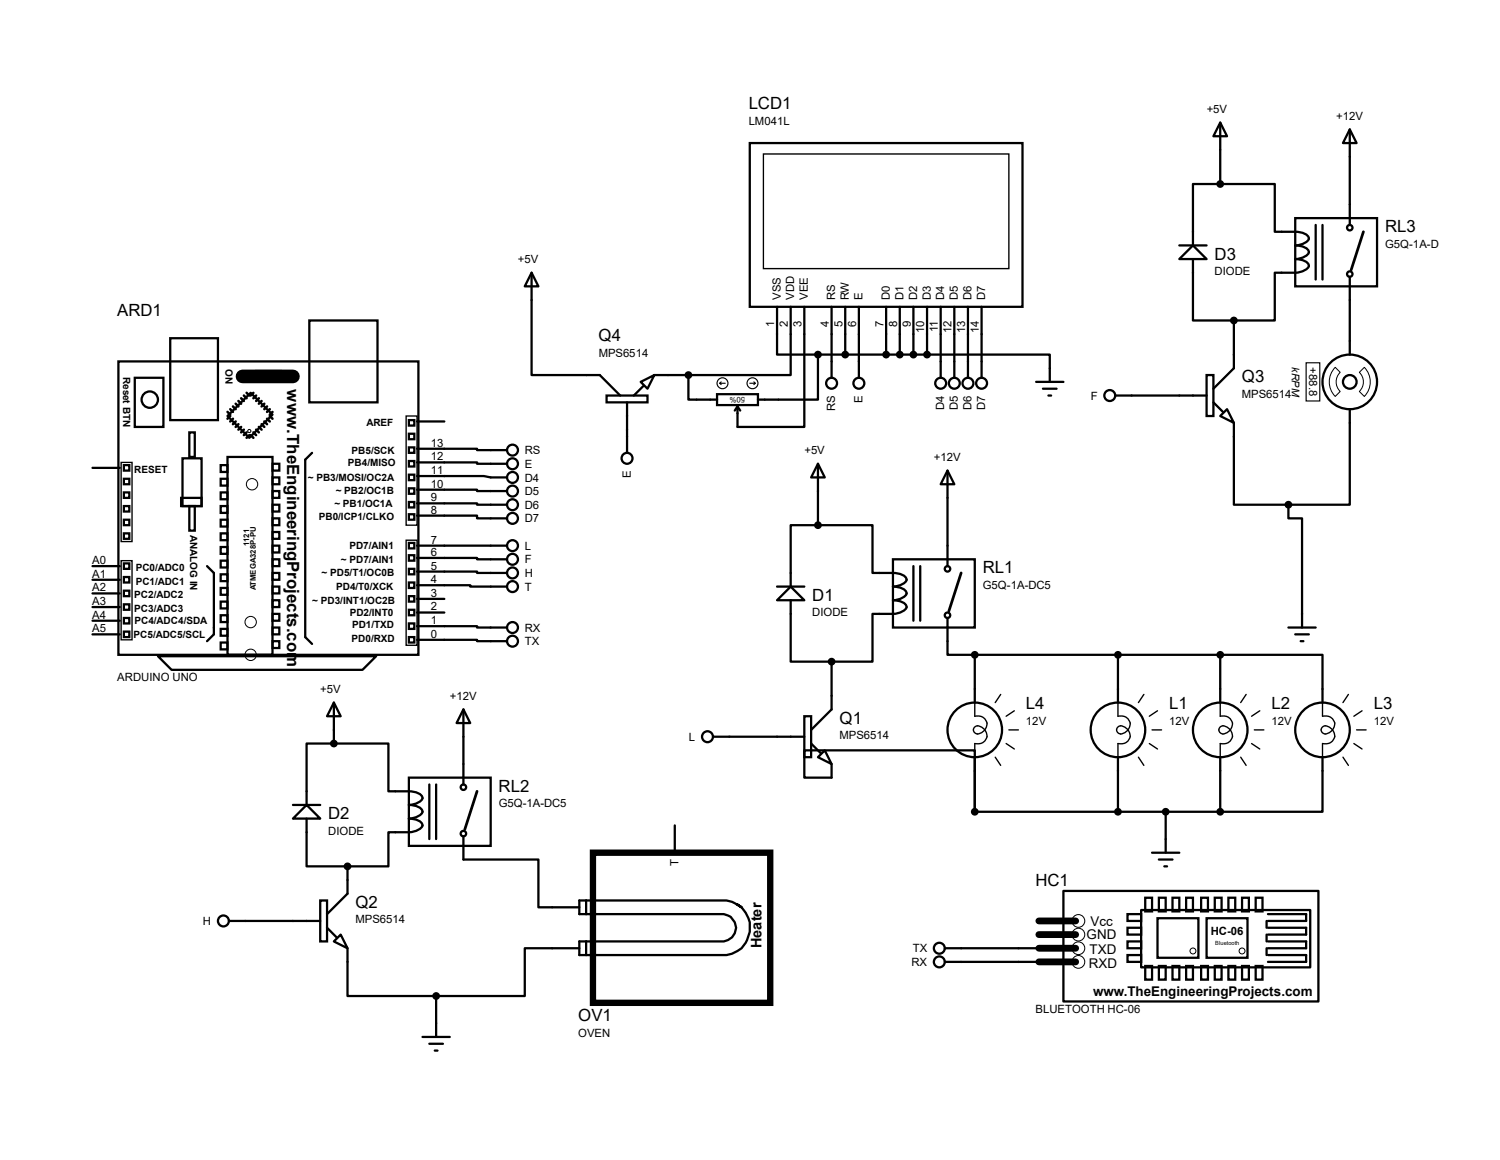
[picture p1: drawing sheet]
<svg xmlns="http://www.w3.org/2000/svg" width="279mm" height="216mm" viewBox="0 0 279 216" stroke-linecap="round" stroke-linejoin="round" font-family="sans-serif">
<g fill="none" stroke="#000" stroke-width=".42">
<path d="M139.7 26.6h50.8v30.5h-50.8zM227.3 22.8l1.3 2.6h-2.6zM227.3 34.2h10.1v8.9a19.4 19.4 0 0 1 5.1 .2 1.49 1.49 0 0 1 1.3 1.1 2.69 2.69 0 0 1-2.5 1.3 2.31 2.31 0 0 1 2.5 1.2 2.69 2.69 0 0 1-2.5 1.3 2.31 2.31 0 0 1 2.5 1.3 2.69 2.69 0 0 1-2.5 1.3h-3.9v8.8h-7.6M227.3 34.2h-5.1v11.5M227.3 22.8v11.4M251.4 24.1l1.3 2.5h-2.6zM251.4 24.1v17.8M57.6 59.6h12.7v15.3h-12.7zM99 50.8l1.3 2.5h-2.6zM99 50.8v19h12.7l3.8 3.8M144.7 57.1v8.9h7.7M147.3 57.1v12.7h-19.1"/>
<path d="M149.8 57.1v22.4h-12.4v-3.9M154.9 57.1v13.2M157.4 57.1v8.9M160 57.1v13.2M165.1 57.1v8.9M167.6 57.1v8.9M170.1 57.1v8.9M172.7 57.1v8.9M175.2 57.1v13.2M177.8 57.1v13.2M180.3 57.1v13.2M182.8 57.1v13.2"/>
<path d="M219.7 45.7h5M222.2 45.7l2.5 2.5h-5zM222.2 48.2v11.4h7.6M229.8 59.6v8.9l-3.8 3.8M241.3 40.6h15.2v12.7h-15.2zM245.1 41.9v10.1M246.3 41.9v10.1M251.4 51.5v14.5M22.1 67.3h55.8v54.6h-55.8zM25.1 70.3h5.3v9.2h-5.3zM31.7 62.9h8.9v15.3h-8.9zM42.4 77.4l4.3-4.3 4.1 4.1-4.4 4.3z"/>
<path d="M47.7 69h4.6v2.1h-4.6zM76.2 78.2h1v1h-1zM77.7 78.4h5.1M113 73.6h7.6v1.3h-7.6zM116.8 74.9v9.4M119.3 71.1l2.6-1.3-1.3 2.5zM119.8 71.8l-1.7 1.8M121.9 69.8h6.3M128.2 69.8v4.6h5.4M133.6 73.4h7.6v2h-7.6zM137.4 75.6l.5 .8M137.4 75.6l-.5 .8"/>
<path d="M152.4 66v8.4h-11.2M152.4 66h20.3M172.7 66h22.8v5.1M193 71.1h5.1M194.3 72.3h2.5M195.3 73.6h.5M207.7 73.6h17M224.7 69.8h1.3v7.6h-1.3zM226 74.9l1.8 1.8M227.3 77.4l1.3-1.2 1.2 2.5zM229.8 78.7v15.2h10.2M251.4 76.2v17.7h-11.4"/>
<path d="M17.2 87.1h5.1M23.1 89.1h1v1h-1zM23.1 94.2h1v1h-1zM23.1 99.3h1v1h-1zM23.1 96.7h1v1h-1zM23.1 91.7h1v1h-1zM23.1 86.6h1v1h-1zM33.7 92.7h3.8v1.5h-3.8zM34 85.3h3.5v8.9h-3.5zM35.3 80.5h1v4.5h-1zM35.3 94.2h1v4.6h-1zM41.1 86.6h1.3v1.2h-1.3z"/>
<path d="M41.1 89.1h1.3v1.3h-1.3zM41.1 91.7h1.3v1.2h-1.3zM41.1 94.2h1.3v1.3h-1.3zM41.1 96.7h1.3v1.3h-1.3zM41.1 99.3h1.3v1.2h-1.3zM42.4 85h8.4v36.9h-8.4zM50.8 86.3h1.2v1.3h-1.2zM50.8 88.9h1.2v1.2h-1.2zM50.8 91.4h1.2v1.3h-1.2zM50.8 93.9h1.2v1.3h-1.2zM50.8 96.5h1.2v1.2h-1.2zM50.8 99h1.2v1.3h-1.2z"/>
<path d="M58.1 84.3l-1.2 1.3v33l1.2 1.2M76.2 83.3h1v1h-1zM76.2 85.8h1v1h-1zM76.2 88.3h1v1.1h-1zM76.2 90.9h1v1h-1zM76.2 93.4h1v1h-1zM76.2 80.7h1v1h-1zM76.2 95.7h1v1h-1zM77.7 88.6h12.4l1.3 .3h3M77.7 91.1h11.2v.3h5.5M77.7 93.7h11.2v.2h5.5M77.7 86.1h11.2v.2h5.5"/>
<path d="M77.7 83.5h11.2v.3h5.5M77.7 96h11.2v.5h5.5M152.4 86.3l1.2 2.6h-2.5zM152.4 97.7h10.1v8.9a19.4 19.4 0 0 1 5.1 .2 1.49 1.49 0 0 1 1.3 1.1 2.69 2.69 0 0 1-2.6 1.3 2.31 2.31 0 0 1 2.6 1.2 2.69 2.69 0 0 1-2.6 1.3 2.31 2.31 0 0 1 2.6 1.3 2.69 2.69 0 0 1-2.6 1.3h-3.8v8.8h-7.6M152.4 97.7h-5.1v11.5M152.4 86.3v11.4M176.5 87.6l1.3 2.5h-2.6zM176.5 87.6v17.8M240 93.9v2.6h2.5v20.3M17.2 118.1h5.1M17.2 115.5h5.1M17.2 113h5.1"/>
<path d="M17.2 110.4h5.1M17.2 107.9h5.1M17.2 105.4h5.1M23.1 104.9h1v1h-1zM23.1 107.4h1v1h-1zM23.1 109.9h1v1.1h-1zM23.1 112.5h1v1h-1zM23.1 115h1v1h-1zM23.1 117.6h1v1h-1zM38.6 105.4l1.2 1.2v11.5l-1.2 1.2M41.1 101.8h1.3v1.3h-1.3zM41.1 104.4h1.3v1.2h-1.3z"/>
<path d="M41.1 106.9h1.3v1.3h-1.3zM41.1 109.4h1.3v1.3h-1.3zM41.1 112h1.3v1.2h-1.3zM41.1 114.5h1.3v1.3h-1.3zM41.1 117.1h1.3v1.2h-1.3zM41.1 119.6h1.3v1.3h-1.3zM50.8 101.6h1.2v1.2h-1.2zM50.8 104.1h1.2v1.3h-1.2zM50.8 106.6h1.2v1.3h-1.2zM50.8 109.2h1.2v1.2h-1.2zM50.8 111.7h1.2v1.3h-1.2zM50.8 114.3h1.2v1.2h-1.2z"/>
<path d="M50.8 116.8h1.2v1.3h-1.2zM50.8 119.3h1.2v1.3h-1.2zM76.2 101h1v1.1h-1zM76.2 103.3h1v1.1h-1zM76.2 105.9h1v1h-1zM76.2 108.4h1v1h-1zM76.2 111h1v1h-1zM76.2 113.5h1v1h-1zM76.2 116h1v1.1h-1zM76.2 118.6h1v1h-1zM77.7 103.8h11.2v.3h5.5M77.7 106.4h11.2v.2h5.5"/>
<path d="M77.7 108.9h9.9v.3h6.8M77.7 116.5h11.2v.3h5.5M77.7 119.1h11.2v.2h5.5M77.7 101.6h16.7M77.7 114h5.1M77.7 111.5h5.1M144.7 109.2h5.1M147.3 109.2l2.5 2.5h-5.1zM147.3 111.7v11.4h7.6M166.3 104.1h15.3v12.7h-15.3zM170.1 105.4v10.1M171.4 105.4v10.1"/>
<path d="M176.5 115v6.9h5.1M240 116.8h5.1M241.3 118.1h2.5M242.3 119.3h.5M29.4 122.1h40.7l-2.6 2.6h-35.5zM62.2 130.8l1.3 2.5h-2.6zM62.2 138.4h10.1v8.9a19.4 19.4 0 0 1 5.1 .1 1.49 1.49 0 0 1 1.3 1.1 2.69 2.69 0 0 1-2.5 1.3 2.31 2.31 0 0 1 2.5 1.3 2.69 2.69 0 0 1-2.5 1.3 2.31 2.31 0 0 1 2.5 1.2 2.69 2.69 0 0 1-2.5 1.3h-3.9v6.3h-7.6M62.2 138.4h-5.1v11.4M62.2 130.8v7.6M86.3 132l1.3 2.6h-2.6zM86.3 132v14M132.8 137.1h17"/>
<path d="M149.8 133.3h1.3v7.6h-1.3zM151.1 138.4l1.8 1.8M154.9 123.1v8.9l-3.8 3.8M181.6 121.9v8.9M181.6 121.9h45.7M208.2 121.9v8.9M227.3 121.9h19v8.9M227.3 121.9v8.9M54.6 152.4l2.5-2.6 2.5 2.6zM54.6 149.8h5M57.1 152.4v8.8h7.6M76.2 144.7h15.2v12.7h-15.2z"/>
<path d="M80 146v10.2M81.2 146v10.2M86.3 155.7v4.3h14v8.9h7.6M125.7 153.6v5.1M152.4 140.9l1.2-1.2 1.3 2.5zM154.9 142.2v2.5h-5.1v-5h31.8v11.4M181.6 140.9v10.2M181.6 151.1h45.7M208.2 140.9v10.2M214.6 158.7h5.1M215.9 160h2.5M217.1 151.1v7.6"/>
<path d="M227.3 140.9v10.2M246.3 140.9v10.2h-19M42.6 171.4h17M59.6 167.6h1.3v7.6h-1.3zM60.9 172.7l1.8 1.8M62.2 175.2l1.3-1.3 1.2 2.6zM64.7 176.5v8.9h16.5M64.7 161.2v5.1l-3.8 3.8M107.9 176.5h-10.2v8.9h-16.5M109.2 167.6v2.5M109.2 175.2v2.6M110.4 167.6h24.9l1.1 .3 1.7 1-.7-.5a5.1 5.1 0 0 1 2.2 5.4 5.1 5.1 0 0 1-4.3 4h-24.9v-2.6h24.4a2.55 2.55 0 0 0 2.3-2.5 2.55 2.55 0 0 0-2.3-2.6h-24.4z"/>
<path d="M110.4 167.6h-2.5v2.5h2.5M110.4 175.2h-2.5v2.6h2.5M176 176.5h18.8M176 179h18.8M198.1 165.8h47.5v20.6h-47.5zM210 170.1h2.6v1.3h-2.6zM210 172.7h2.6v1.2h-2.6zM210 175.2h2.6v1.3h-2.6zM210 177.8h2.6v1.2h-2.6zM212.6 169.4h31.5v10.6h-31.5zM213.3 179.8h1.3v2.5h-1.3zM213.3 167.1h1.3v2.5h-1.3z"/>
<path d="M215.6 170.9h7.6v7.4h-7.6zM215.9 179.8h1.2v2.5h-1.2zM215.9 167.1h1.2v2.5h-1.2zM216.9 161.2h.5M218.4 179.8h1.3v2.5h-1.3zM218.4 167.1h1.3v2.5h-1.3zM220.9 167.1h1.3v2.5h-1.3zM220.9 179.8h1.3v2.5h-1.3zM223.7 167.1h1.3v2.5h-1.3zM223.7 179.8h1.3v2.5h-1.3zM224.7 170.9h7.7v7.4h-7.7zM226.3 167.1h1.2v2.5h-1.2z"/>
<path d="M226.3 179.8h1.2v2.5h-1.2zM228.8 167.1h1.3v2.5h-1.3zM228.8 179.8h1.3v2.5h-1.3zM231.4 167.1h1.2v2.5h-1.2zM231.4 179.8h1.2v2.5h-1.2zM233.9 167.1h1.3v2.5h-1.3zM233.9 179.8h1.3v2.5h-1.3zM235.9 171.4v1.3M235.9 173.9v1.3M235.9 176.5v1.3M236.2 170.1h7.1v1.3h-7.1M236.2 175.2h7.1v1.3h-7.1"/>
<path d="M236.2 177.8h7.1v1.2h-7.1M236.2 172.7h7.1v1.2h-7.1M78.7 193h5.1M80 194.3h2.5M81 195.5h.5M81.2 185.4v7.6"/>
<circle cx="251.4" cy="51" r=".51"/>
<circle cx="251.4" cy="42.4" r=".51"/>
<circle cx="27.9" cy="74.4" r="1.52"/>
<circle cx="154.9" cy="71.3" r="1.02"/>
<circle cx="160" cy="71.3" r="1.02"/>
<circle cx="175.2" cy="71.3" r="1.02"/>
<circle cx="177.8" cy="71.3" r="1.02"/>
<circle cx="180.3" cy="71.3" r="1.02"/>
<circle cx="182.8" cy="71.3" r="1.02"/>
<circle cx="206.7" cy="73.6" r="1.02"/>
<circle cx="251.4" cy="71.1" r="5.1"/>
<circle cx="251.4" cy="71.1" r="1.27"/>
<circle cx="95.5" cy="86.3" r="1.02"/>
<circle cx="95.5" cy="91.4" r="1.02"/>
<circle cx="95.5" cy="88.9" r="1.02"/>
<circle cx="95.5" cy="83.8" r="1.02"/>
<circle cx="95.5" cy="96.5" r="1.02"/>
<circle cx="95.5" cy="93.9" r="1.02"/>
<circle cx="116.8" cy="85.3" r="1.02"/>
<circle cx="95.5" cy="101.6" r="1.02"/>
<circle cx="95.5" cy="109.2" r="1.02"/>
<circle cx="95.5" cy="104.1" r="1.02"/>
<circle cx="95.5" cy="106.6" r="1.02"/>
<circle cx="95.5" cy="116.8" r="1.02"/>
<circle cx="95.5" cy="119.3" r="1.02"/>
<circle cx="176.5" cy="105.9" r=".51"/>
<circle cx="176.5" cy="114.5" r=".51"/>
<circle cx="131.8" cy="137.1" r="1.02"/>
<circle cx="181.6" cy="135.8" r="5.1"/>
<circle cx="208.2" cy="135.8" r="5.1"/>
<circle cx="227.3" cy="135.8" r="5.1"/>
<circle cx="246.3" cy="135.8" r="5.1"/>
<circle cx="86.3" cy="155.2" r=".51"/>
<circle cx="86.3" cy="146.5" r=".51"/>
<circle cx="41.6" cy="171.4" r="1.02"/>
<circle cx="175" cy="176.5" r="1.02"/>
<circle cx="175" cy="179" r="1.02"/>
</g>
<path d="M45.2 70.1h9.4" fill="none" stroke="#000" stroke-width="2.5"/>
<g fill="none" stroke="#000" stroke-width=".47">
<path d="M42.4 76.7l.5 .5M42.9 76.2l.5 .5M42.9 77.4l-.5 .5M43.4 75.6l.5 .6M43.4 77.9l-.5 .5M43.9 75.1l.5 .5M43.9 78.4l-.5 .6M44.4 74.6l.5 .5M44.4 79l-.5 .5M44.9 74.1l.5 .5M44.9 79.5l-.5 .5M45.4 73.6l.5 .5"/>
<path d="M45.4 80l-.5 .5M45.9 73.1l.5 .5M47.2 73.1l-.5 .5M47.7 80l.5 .5M47.7 73.6l-.5 .5M48.2 79.5l.5 .5M48.2 74.1l-.5 .5M48.7 79l.5 .5M48.7 74.6l-.5 .5M49.2 78.4l.5 .6M49.2 75.1l-.5 .5M49.7 77.9l.5 .5"/>
<path d="M49.7 75.6l-.5 .6M50.2 77.4l.6 .5M50.2 76.2l-.5 .5M50.8 76.7l-.6 .5M45.9 80.5l-.5 .5M46.4 81l-.5 .5M46.7 81l.5 .5M47.2 80.5l.5 .5"/>
</g>
<g fill="none" stroke="#000" stroke-width=".19">
<path d="M248.7 68.4l.9 .9a2.46 2.46 0 0 0 0 3.6l-.9 .9a3.9 3.9 0 0 1 0-5.4zM254.1 68.4a3.9 3.9 0 0 1 0 5.4l-.9-.9a2.46 2.46 0 0 0 0-3.6z"/>
<circle cx="46.4" cy="80.2" r=".3"/>
<circle cx="46.9" cy="90.1" r="1.06"/>
<circle cx="46.7" cy="115.8" r="1.06"/>
<circle cx="46.7" cy="121.9" r="1.06"/>
<circle cx="200.9" cy="179" r="1.19"/>
<circle cx="200.9" cy="176.5" r="1.19"/>
<circle cx="200.9" cy="171.4" r="1.19"/>
<circle cx="200.9" cy="173.9" r="1.19"/>
<circle cx="222.2" cy="177" r=".55"/>
<circle cx="231.4" cy="177" r=".55"/>
</g>
<g fill="none" stroke="#000" stroke-width=".25">
<path d="M142.2 28.7h45.7v21.3h-45.7zM75.6 77.4h2.1v20.3h-2.1zM22.6 86.1h2v14.7h-2zM22.6 104.4h2v14.7h-2zM75.6 100.5h2.1v19.6h-2.1zM181.6 130.8v2.5a1.69 1.69 0 0 1 2.2 1.2 1.69 1.69 0 0 1-1.4 2.1 .77 .77 0 0 1-1.1-.8 .77 .77 0 0 1 1.1-.7 1.68 1.68 0 0 1 1.4 1.5 1.68 1.68 0 0 1-1 1.7l-1.2 .1v2.5M186.4 129.2l-1 1.6M187.4 138.4l1.5 1M187.9 135.8h1.8M188.9 132.3l-1.5 1M208.2 130.8v2.5a1.69 1.69 0 0 1 2.3 1.2 1.69 1.69 0 0 1-1.4 2.1 .77 .77 0 0 1-1.1-.8 .77 .77 0 0 1 1.1-.7 1.68 1.68 0 0 1 1.3 1.5 1.68 1.68 0 0 1-.9 1.7l-1.3 .1v2.5M213.1 129.2l-1.1 1.6"/>
<path d="M214.1 138.4l1.5 1M214.6 135.8h1.8M215.6 132.3l-1.5 1M227.3 130.8v2.5a1.69 1.69 0 0 1 2.2 1.2 1.69 1.69 0 0 1-1.4 2.1 .77 .77 0 0 1-1.1-.8 .77 .77 0 0 1 1.1-.7 1.68 1.68 0 0 1 1.4 1.5 1.68 1.68 0 0 1-1 1.7l-1.2 .1v2.5M232.1 129.2l-1 1.6M233.1 138.4l1.6 1M233.6 135.8h1.8M234.7 132.3l-1.6 1M246.3 130.8v2.5a1.69 1.69 0 0 1 2.3 1.2 1.69 1.69 0 0 1-1.4 2.1 .77 .77 0 0 1-1.1-.8 .77 .77 0 0 1 1.1-.7 1.68 1.68 0 0 1 1.3 1.5 1.68 1.68 0 0 1-.9 1.7l-1.3 .1v2.5M251.2 129.2l-1.1 1.6M252.2 138.4l1.5 1M252.7 135.8h1.8"/>
<path d="M253.7 132.3l-1.5 1M185.4 140.9l1 1.6M212 140.9l1.1 1.6M231.1 140.9l1 1.6M250.1 140.9l1.1 1.6"/>
</g>
<path d="M254 43.1l-2.3 7.1M179 106.6l-2.3 7.1M88.9 147.3l-2.3 7.1" fill="none" stroke="#000" stroke-width=".51"/>
<g fill="#000" stroke="#000" stroke-width=".42">
<circle cx="227.3" cy="34.2" r=".51"/>
<circle cx="229.8" cy="59.6" r=".51"/>
<circle cx="128.2" cy="69.8" r=".51"/>
<circle cx="152.4" cy="66" r=".51"/>
<circle cx="157.4" cy="66" r=".51"/>
<circle cx="165.1" cy="66" r=".51"/>
<circle cx="167.6" cy="66" r=".51"/>
<circle cx="170.1" cy="66" r=".51"/>
<circle cx="172.7" cy="66" r=".51"/>
<circle cx="152.4" cy="97.7" r=".51"/>
<circle cx="240" cy="93.9" r=".51"/>
<circle cx="62.2" cy="138.4" r=".51"/>
<circle cx="154.9" cy="123.1" r=".51"/>
<circle cx="181.6" cy="121.9" r=".51"/>
<circle cx="208.2" cy="121.9" r=".51"/>
<circle cx="227.3" cy="121.9" r=".51"/>
<circle cx="181.6" cy="151.1" r=".51"/>
<circle cx="208.2" cy="151.1" r=".51"/>
<circle cx="217.1" cy="151.1" r=".51"/>
<circle cx="227.3" cy="151.1" r=".51"/>
<circle cx="64.7" cy="161.2" r=".51"/>
<circle cx="81.2" cy="185.4" r=".51"/>
</g>
<path d="M110.4 158.7h33.1v27.9h-33.1z" fill="none" stroke="#000" stroke-width="1.2"/>
<g fill="none" stroke="#000" stroke-width=".21">
<path d="M134.1 71.3l.2 .3M134.1 71.3h1M134.3 71.1l-.2 .2M139.7 71.3h1M140.4 71.1l.3 .2M140.7 71.3l-.3 .3M243.3 67.5h2.5v7.1h-2.5z"/>
<circle cx="134.6" cy="71.3" r="1.02"/>
<circle cx="140.2" cy="71.3" r="1.02"/>
</g>
<path d="M193.5 171.4h6.9M193.5 173.9h6.9M193.5 176.5h6.9M193.5 179h6.9" fill="none" stroke="#000" stroke-width="1.3"/>
<g font-size="3.1">
<text x="139.5" y="20.4">LCD1</text>
<text x="258" y="43.2">RL3</text>
<text x="226.2" y="48.3">D3</text>
<text x="21.8" y="58.8">ARD1</text>
<text x="111.5" y="63.5">Q4</text>
<text x="231.3" y="71.2">Q3</text>
<text x="53.5" y="72.4" transform="rotate(90 53.5 72.4)">www.TheEngineeringProjects.com</text>
<text x="183.1" y="106.7">RL1</text>
<text x="151.3" y="111.8">D1</text>
<text x="191.1" y="132">L4</text>
<text x="217.8" y="132">L1</text>
<text x="236.8" y="132">L2</text>
<text x="255.9" y="132">L3</text>
<text x="156.4" y="134.7">Q1</text>
<text x="92.9" y="147.4">RL2</text>
<text x="61.1" y="152.4">D2</text>
<text x="192.9" y="164.9">HC1</text>
<text x="66.2" y="169">Q2</text>
<text x="107.7" y="190.1">OV1</text>
</g>
<text font-size="2.7" x="141.8" y="176.5" transform="rotate(-90 141.8 176.5)">Heater</text>
<g font-size="2.5">
<text x="203.1" y="172.3">Vcc</text>
<text x="202.4" y="174.8">GND</text>
<text x="203" y="177.6">TXD</text>
<text x="202.8" y="180.2">RXD</text>
<text x="203.6" y="185.3">www.TheEngineeringProjects.com</text>
</g>
<g font-size="2.1">
<text x="139.5" y="23.3">LM041L</text>
<text x="224.8" y="21">+5V</text>
<text x="248.9" y="22.3">+12V</text>
<text x="258" y="46.1">G5Q-1A-DC5</text>
<text x="96.5" y="49">+5V</text>
<text x="226.2" y="51.2">DIODE</text>
<text x="145.4" y="55.8" transform="rotate(-90 145.4 55.8)">VSS</text>
<text x="148" y="55.8" transform="rotate(-90 148 55.8)">VDD</text>
<text x="150.5" y="55.8" transform="rotate(-90 150.5 55.8)">VEE</text>
<text x="155.6" y="55.8" transform="rotate(-90 155.6 55.8)">RS</text>
<text x="158.1" y="55.8" transform="rotate(-90 158.1 55.8)">RW</text>
<text x="160.7" y="55.8" transform="rotate(-90 160.7 55.8)">E</text>
<text x="165.7" y="55.8" transform="rotate(-90 165.7 55.8)">D0</text>
<text x="168.3" y="55.8" transform="rotate(-90 168.3 55.8)">D1</text>
<text x="170.8" y="55.8" transform="rotate(-90 170.8 55.8)">D2</text>
<text x="173.4" y="55.8" transform="rotate(-90 173.4 55.8)">D3</text>
<text x="175.9" y="55.8" transform="rotate(-90 175.9 55.8)">D4</text>
<text x="178.4" y="55.8" transform="rotate(-90 178.4 55.8)">D5</text>
<text x="181" y="55.8" transform="rotate(-90 181 55.8)">D6</text>
<text x="183.5" y="55.8" transform="rotate(-90 183.5 55.8)">D7</text>
<text x="144.2" y="60.8" transform="rotate(-90 144.2 60.8)">1</text>
<text x="146.8" y="60.8" transform="rotate(-90 146.8 60.8)">2</text>
<text x="149.3" y="60.8" transform="rotate(-90 149.3 60.8)">3</text>
<text x="154.4" y="60.8" transform="rotate(-90 154.4 60.8)">4</text>
<text x="156.9" y="60.8" transform="rotate(-90 156.9 60.8)">5</text>
<text x="159.5" y="60.8" transform="rotate(-90 159.5 60.8)">6</text>
<text x="164.5" y="60.8" transform="rotate(-90 164.5 60.8)">7</text>
<text x="167.1" y="60.8" transform="rotate(-90 167.1 60.8)">8</text>
<text x="169.6" y="60.8" transform="rotate(-90 169.6 60.8)">9</text>
<text x="172.2" y="62" transform="rotate(-90 172.2 62)">10</text>
<text x="174.7" y="61.8" transform="rotate(-90 174.7 61.8)">11</text>
<text x="177.2" y="62" transform="rotate(-90 177.2 62)">12</text>
<text x="179.8" y="62" transform="rotate(-90 179.8 62)">13</text>
<text x="182.3" y="62" transform="rotate(-90 182.3 62)">14</text>
<text x="111.5" y="66.5">MPS6514</text>
<text x="243.9" y="68.4" transform="rotate(90 243.9 68.4)">+88.8</text>
<text x="155.6" y="76.5" transform="rotate(-90 155.6 76.5)">RS</text>
<text x="160.7" y="75" transform="rotate(-90 160.7 75)">E</text>
<text x="175.9" y="76.3" transform="rotate(-90 175.9 76.3)">D4</text>
<text x="178.4" y="76.3" transform="rotate(-90 178.4 76.3)">D5</text>
<text x="181" y="76.3" transform="rotate(-90 181 76.3)">D6</text>
<text x="183.5" y="76.3" transform="rotate(-90 183.5 76.3)">D7</text>
<text x="203.2" y="74.4">F</text>
<text x="231.3" y="74.1">MPS6514</text>
<text x="80.2" y="83.1">13</text>
<text x="80.2" y="88.2">11</text>
<text x="80.2" y="85.7">12</text>
<text x="97.8" y="84.5">RS</text>
<text x="97.8" y="87.1">E</text>
<text x="97.8" y="89.6">D4</text>
<text x="117.5" y="89" transform="rotate(-90 117.5 89)">E</text>
<text x="149.8" y="84.5">+5V</text>
<text x="174" y="85.8">+12V</text>
<text x="80.2" y="95.6">8</text>
<text x="80.2" y="93.3">9</text>
<text x="80.2" y="90.8">10</text>
<text x="97.8" y="92.2">D5</text>
<text x="97.8" y="94.7">D6</text>
<text x="80.2" y="101.2">7</text>
<text x="97.8" y="97.2">D7</text>
<text x="17.2" y="107.5">A1</text>
<text x="17.2" y="105">A0</text>
<text x="80.2" y="106">5</text>
<text x="80.2" y="103.5">6</text>
<text x="97.8" y="102.3">L</text>
<text x="97.8" y="104.9">F</text>
<text x="97.8" y="107.4">H</text>
<text x="17.2" y="112.6">A3</text>
<text x="17.2" y="110.1">A2</text>
<text x="80.2" y="113.6">2</text>
<text x="80.2" y="111.1">3</text>
<text x="80.2" y="108.5">4</text>
<text x="97.8" y="109.9">T</text>
<text x="183.1" y="109.6">G5Q-1A-DC5</text>
<text x="17.2" y="117.7">A5</text>
<text x="17.2" y="115.1">A4</text>
<text x="80.2" y="118.7">0</text>
<text x="80.2" y="116.2">1</text>
<text x="97.8" y="117.6">RX</text>
<text x="151.3" y="114.7">DIODE</text>
<text x="97.8" y="120.1">TX</text>
<text x="21.8" y="126.8">ARDUINO UNO</text>
<text x="59.7" y="129">+5V</text>
<text x="83.8" y="130.3">+12V</text>
<text x="128.3" y="137.9">L</text>
<text x="156.4" y="137.6">MPS6514</text>
<text x="191.1" y="134.9">12V</text>
<text x="217.8" y="134.9">12V</text>
<text x="236.8" y="134.9">12V</text>
<text x="255.9" y="134.9">12V</text>
<text x="61.1" y="155.4">DIODE</text>
<text x="92.9" y="150.3">G5Q-1A-DC5</text>
<text x="126.4" y="161.2" transform="rotate(-90 126.4 161.2)">T</text>
<text x="37.8" y="172.2">H</text>
<text x="66.2" y="171.9">MPS6514</text>
<text x="225.5" y="174">HC-06</text>
<text x="169.8" y="179.8">RX</text>
<text x="170" y="177.2">TX</text>
<text x="192.9" y="188.6">BLUETOOTH HC-06</text>
<text x="107.7" y="193">OVEN</text>
</g>
<text font-size="2" x="240.6" y="68.4" transform="rotate(90 240.6 68.4)">kRPM</text>
<g font-size="1.9">
<text x="22.9" y="70.1" transform="rotate(90 22.9 70.1)">Reset BTN</text>
<text x="42" y="68.7" transform="rotate(90 42 68.7)">ON</text>
<text x="68.2" y="79.3">AREF</text>
<text x="25" y="88">RESET</text>
<text x="57.3" y="89.5">~ PB3/MOSI/OC2A</text>
<text x="64.8" y="86.7">PB4/MISO</text>
<text x="65.5" y="84.4">PB5/SCK</text>
<text x="62.3" y="94.3">~ PB1/OC1A</text>
<text x="62.5" y="92">~ PB2/OC1B</text>
<text x="35.4" y="99.6" transform="rotate(90 35.4 99.6)">ANALOG IN</text>
<text x="59.4" y="96.9">PB0/ICP1/CLKO</text>
<text x="25.3" y="106.3">PC0/ADC0</text>
<text x="59.9" y="107.3">~ PD5/T1/OC0B</text>
<text x="63.5" y="104.7">~ PD7/AIN1</text>
<text x="65.1" y="102.2">PD7/AIN1</text>
<text x="25" y="113.9">PC3/ADC3</text>
<text x="25" y="111.3">PC2/ADC2</text>
<text x="25.3" y="108.8">PC1/ADC1</text>
<text x="58.2" y="112.4">~ PD3/INT1/OC2B</text>
<text x="62.6" y="109.8">PD4/T0/XCK</text>
<text x="24.9" y="118.7">PC5/ADC5/SCL</text>
<text x="25.1" y="116.2">PC4/ADC4/SDA</text>
<text x="65.2" y="114.6">PD2/INT0</text>
<text x="65.5" y="119.5">PD0/RXD</text>
<text x="65.6" y="116.9">PD1/TXD</text>
</g>
<g font-size="1.4">
<text x="138.8" y="73.9" transform="rotate(-180 138.8 73.9)">50%</text>
<text x="46.4" y="101.6" transform="rotate(-90 46.4 101.6)">1121</text>
<text x="47.7" y="109.9" transform="rotate(-90 47.7 109.9)">ATMEGA328P-PU</text>
</g>
<text font-size="1.1" x="226.4" y="175.9">Bluetooth</text>
</svg>
